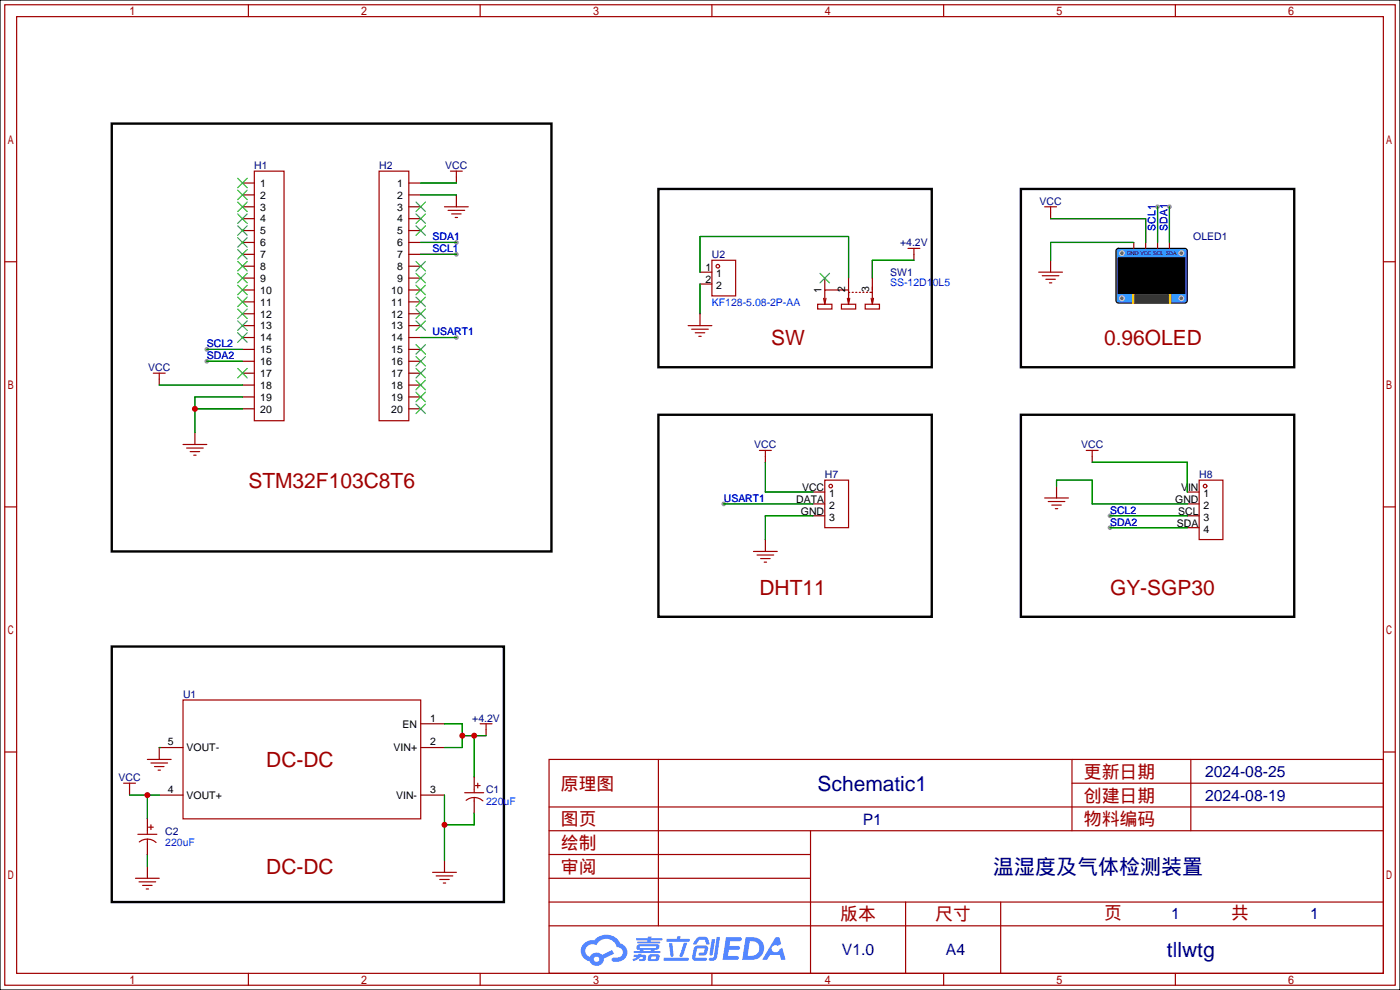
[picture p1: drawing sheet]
<svg xmlns="http://www.w3.org/2000/svg" width="299mm" height="212mm" viewBox="0 0 299 212" stroke-linecap="round" stroke-linejoin="round" font-family="sans-serif">
<path d="M0 0h299.2v211.6h-299.2z" fill="#fff" stroke="#000" stroke-width=".25"/>
<g fill="#999">
<circle cx="97.5" cy="72.1" r=".51"/>
<circle cx="154.7" cy="107.7" r=".51"/>
<circle cx="97.5" cy="54.4" r=".51"/>
<circle cx="97.5" cy="51.8" r=".51"/>
<circle cx="44.2" cy="74.7" r=".51"/>
<circle cx="44.2" cy="77.2" r=".51"/>
<circle cx="247.4" cy="44.2" r=".51"/>
<circle cx="249.9" cy="44.2" r=".51"/>
<circle cx="237.2" cy="110.2" r=".51"/>
<circle cx="237.2" cy="112.8" r=".51"/>
</g>
<g fill="none" stroke="#a10000" stroke-width=".25">
<path d="M1 1h297.2v209.6h-297.2zM3.6 3.6h292.1v204.4h-292.1zM53.1 1v2.6M102.6 1v2.6M152.1 1v2.6M201.7 1v2.6M251.2 1v2.6M1 55.9h2.6M295.7 55.9h2.5M1 108.3h2.6M295.7 108.3h2.5M1 160.7h2.6"/>
<path d="M117.3 162.3h178.4v45.7h-178.4zM117.3 177.5h178.4M117.3 172.5h178.4M140.7 162.3v35.6M173.2 177.5v30.5M229.1 162.3v15.2M229.1 167.4h66.6M254.5 162.3v15.2M295.7 160.7h2.5M117.3 182.6h55.9M117.3 197.9h178.4M117.3 192.8h178.4"/>
<path d="M117.3 187.7h55.9M193.5 192.8v15.2M213.9 192.8v15.2M53.1 208v2.6M102.6 208v2.6M152.1 208v2.6M201.7 208v2.6M251.2 208v2.6"/>
</g>
<g fill="#5487ff">
<path d="M155.2 200.3h2.6a.48 .48 0 0 1 .7 .4 .48 .48 0 0 1-.6 .4h-1.8l-.2 1.1h1.9a.43 .43 0 0 1 .4 .4 .43 .43 0 0 1-.5 .4h-1.9l-.2 1.3h1.7a.45 .45 0 0 1 .5 .2 .45 .45 0 0 1-.1 .6h-3.3z"/>
<path d="M165.7 200.3h.9l.4 1.5-.8 .3a.84 .84 0 0 0-1.2 .3 .84 .84 0 0 0 .4 1.1 .84 .84 0 0 0 1.1-.4l.1-.2 .6-.3 .7 2.5h-1l-.2-1h-2.1l-.6 1h-1.1z"/>
<path d="M152.1 200.8h.7l-.5 3.1a.36 .36 0 0 1-.3 .3 .36 .36 0 0 1-.4-.3z"/>
<path d="M153.2 200.2h.7l-.6 4.3a1.13 1.13 0 0 1-1.8 .6l.2-.4h.7l.2-.2z"/>
<path d="M148.9 200.6l.6-.4h1a.77 .77 0 0 1 .9 .5l.3 1-.2 .2h-.5l-.3-.9-.2-.2-1 .1-.7 1-.6-.1-.1-.2z"/>
<path d="M148.4 202.4l.6-.3h1.7a.81 .81 0 0 1 .7 .5 .81 .81 0 0 1-.2 .8 .81 .81 0 0 1-.9 .8h-.7a.32 .32 0 0 1-.3-.3 .32 .32 0 0 1 .4-.3h.7l.2-.9-1.6 .1-.4 1.8 2.2 .1a.32 .32 0 0 1 .3 .4 .32 .32 0 0 1-.4 .2h-2.2l-.5-.3-.1-.5z"/>
<path d="M141.9 204.7h5a.33 .33 0 0 1 .3 .3 .33 .33 0 0 1-.3 .3h-4.9l-.2-.1z"/>
<path d="M146.1 201.5h.8l-.7 2a.98 .98 0 0 1-.7 1.1l-.3-.3z"/>
<path d="M143 201.6h.7l.3 2.5a.34 .34 0 0 1-.3 .4 .34 .34 0 0 1-.4-.3z"/>
<path d="M142.5 200.7h2.1l.3-.6h.6l-.1 .6h1.7a.32 .32 0 0 1 .4 .3 .32 .32 0 0 1-.4 .3h-4.5l-.2-.2z"/>
<path d="M135.5 204.1h.9l.1-.3h.6v.3h.8a.82 .82 0 0 1-.5 1.3h-.8v-.4l.7-.1 .1-.3a.68 .68 0 0 0-1 .4l-1.1 .4-.1-.4 .9-.5h-.7z"/>
<path d="M136 200.5h2.4l.1-.3h.7v.3h2.2l.2 .3-.2 .2h-2.3v.2h1.8l.2 .3-.2 .1h-4.5l-.1-.4h2l.1-.2h-2.3l-.1-.2z"/>
<path d="M159.4 200.3l-.8 4.9h1.7a2.5 2.5 0 0 0 3-2.5 2.5 2.5 0 0 0-3.1-2.4zM160.3 201.1a1.61 1.61 0 0 1 2 1.5 1.61 1.61 0 0 1-1.8 1.7h-.7z"/>
<path d="M136.2 202a.55 .55 0 0 0-.2 .8 .55 .55 0 0 0 .7 .2l.1 .3h-1.3v.3l5.4 .1 .3-.2-.2-.2h-1.2l.2-.3a.7 .7 0 0 0 .8-.3 .7 .7 0 0 0 0-.8l-4.2-.1zM136.8 202.3l3.3-.1 .1 .1-.2 .3h-3.2zM137.5 203h1.7l-.2 .3h-1.4z"/>
<path d="M138.6 204.2a1.05 1.05 0 0 0 0 1.2 2.91 2.91 0 0 0 2.2-.2 .98 .98 0 0 0 0-1.2h-1.6zM139.2 204.5l.9-.1 .1 .4-.2 .2-.8-.1z"/>
<path d="M124.9 201.6a2.23 2.23 0 0 0-.7 2.3 2.23 2.23 0 0 0 1.8 1.6 1.58 1.58 0 0 0 1.8 .9 1.58 1.58 0 0 0 1.3-1.5l2.2-1.1-.5-.7-2.1 1a1.65 1.65 0 0 0-2.7 .4 1.45 1.45 0 0 1-.8-1.9 1.45 1.45 0 0 1 2-.7l.3 .1a2.3 2.3 0 0 1 2.3-1.3 2.3 2.3 0 0 1 2 1.7 1.12 1.12 0 0 1 1.3 1 1.12 1.12 0 0 1-1.1 1.2h-.7a.45 .45 0 0 0-.6 .4 .45 .45 0 0 0 .5 .5 2.21 2.21 0 0 0 2.2-.5 2.21 2.21 0 0 0 .5-2.3 2.13 2.13 0 0 0-1.3-1.1 3.3 3.3 0 0 0-5.6-.7l-1.1 .1zM127 205a.57 .57 0 0 1 1.1 0 .57 .57 0 0 1-1.1 0z"/>
</g>
<path d="M23.9 26.4h94v91.5h-94zM140.7 40.4h58.4v38.1h-58.4z" fill="none" stroke="#000" stroke-width=".51"/>
<path d="M54.4 36.6h6.3v53.3h-6.3zM81 36.6h6.4v53.3h-6.4z" fill="none" stroke="#a10000" stroke-width=".25"/>
<g fill="none" stroke="#870000" stroke-width=".25">
<path d="M51.8 39.1h2.6M87.4 39.1h2.5M51.8 41.7h2.6M51.8 44.2h2.6M51.8 46.7h2.6M51.8 49.3h2.6M51.8 51.8h2.6M51.8 54.4h2.6M51.8 56.9h2.6M51.8 59.4h2.6M87.4 41.7h2.5M87.4 44.2h2.5"/>
<path d="M87.4 46.7h2.5M87.4 49.3h2.5M87.4 51.8h2.5M87.4 54.4h2.5M87.4 56.9h2.5M87.4 59.4h2.5M51.8 62h2.6M51.8 64.5h2.6M51.8 67.1h2.6M51.8 69.6h2.6M51.8 72.1h2.6M51.8 74.7h2.6"/>
<path d="M51.8 77.2h2.6M51.8 79.8h2.6M87.4 62h2.5M87.4 64.5h2.5M87.4 67.1h2.5M87.4 69.6h2.5M87.4 72.1h2.5M87.4 74.7h2.5M87.4 77.2h2.5M87.4 79.8h2.5M51.8 82.3h2.6M51.8 84.8h2.6"/>
<path d="M51.8 87.4h2.6M87.4 82.3h2.5M87.4 84.8h2.5M87.4 87.4h2.5"/>
</g>
<g fill="none" stroke="#3c3" stroke-width=".25">
<path d="M50.8 38.1l2 2M52.8 38.1l-2 2M50.8 40.6l2 2.1M50.8 43.2l2 2M50.8 45.7l2 2.1M50.8 48.3l2 2M50.8 50.8l2 2M50.8 53.3l2 2.1M50.8 55.9l2 2M50.8 58.4l2 2.1M52.8 40.6l-2 2.1M52.8 43.2l-2 2"/>
<path d="M52.8 45.7l-2 2.1M52.8 48.3l-2 2M52.8 50.8l-2 2M52.8 53.3l-2 2.1M52.8 55.9l-2 2M52.8 58.4l-2 2.1M88.9 43.2l2 2M88.9 45.7l2 2.1M88.9 48.3l2 2M88.9 55.9l2 2M88.9 58.4l2 2.1M90.9 43.2l-2 2"/>
<path d="M90.9 45.7l-2 2.1M90.9 48.3l-2 2M90.9 55.9l-2 2M90.9 58.4l-2 2.1M50.8 61l2 2M50.8 63.5l2 2M50.8 66l2 2.1M50.8 68.6l2 2M50.8 71.1l2 2.1M50.8 78.7l2 2.1M52.8 61l-2 2M52.8 63.5l-2 2"/>
<path d="M52.8 66l-2 2.1M52.8 68.6l-2 2M52.8 71.1l-2 2.1M52.8 78.7l-2 2.1M88.9 61l2 2M88.9 63.5l2 2M88.9 66l2 2.1M88.9 68.6l2 2M88.9 73.7l2 2M88.9 76.2l2 2M88.9 78.7l2 2.1M90.9 61l-2 2"/>
<path d="M90.9 63.5l-2 2M90.9 66l-2 2.1M90.9 68.6l-2 2M90.9 73.7l-2 2M90.9 76.2l-2 2M90.9 78.7l-2 2.1M88.9 81.3l2 2M88.9 83.8l2 2.1M88.9 86.4l2 2M90.9 81.3l-2 2M90.9 83.8l-2 2.1M90.9 86.4l-2 2"/>
</g>
<path d="M242.6 62.7h7.3v2.1h-7.3z" fill="#21212e" stroke="#6e4717" stroke-width=".25"/>
<path d="M238.6 53.3l.4-.2 14.5 .1 .2 .4v10.9l-.5 .3-14.4-.1-.3-.4z" fill="#39f" stroke="#000" stroke-width=".25"/>
<g fill="#666" stroke="#ccc" stroke-width=".25">
<circle cx="252.5" cy="54.1" r=".51"/>
<circle cx="239.8" cy="54.1" r=".51"/>
<circle cx="239.8" cy="63.8" r=".51"/>
<circle cx="252.5" cy="63.8" r=".51"/>
</g>
<path d="M239 55.1h14.2v7.6h-14.2z" fill="#000" stroke="#000" stroke-width=".25"/>
<g fill="none" stroke="#870000" stroke-width=".25">
<path d="M97.5 37.8v1.3M97.5 41.7v2.5M149.6 58.2h2.5M176.3 59.4v2.6M181.4 59.4v2.6M186.4 59.4v2.6M195.3 54.4v1.2M224.5 45.5v1.2M224.5 55.6v2.6M242.3 51.8v1.3M244.9 51.8v1.3M247.4 51.8v1.3"/>
<path d="M249.9 51.8v1.3M149.6 60.7h2.5M149.6 67.1v2.5M34 81v1.3M41.7 92.5v2.5M163.6 97.5v1.3M233.4 97.5v1.3M163.6 115.3v2.6M173.7 105.2h2.6M173.7 107.7h2.6M173.7 110.2h2.6M225.8 103.9v2.5"/>
<path d="M253.7 105.2h2.6M253.7 107.7h2.6M253.7 110.2h2.6M253.7 112.8h2.6M39.1 159.8h-5.1v2.5M89.9 154.7h5.1M89.9 159.8h5.1M103.9 156v1.2M27.7 168.7v1.2M31.5 175v2.5M34 169.9h5.1M89.9 169.9h5.1"/>
<path d="M101.3 166.1v2.6M101.3 171.2v2.5M31.5 180.1v2.5M31.5 185.2v2.5M95 183.9v2.5"/>
</g>
<path d="M242.1 63h8.1v1.8h-8.1z" fill="#fc0" stroke="#fc0" stroke-width=".25"/>
<path d="M242.6 63h7.1v1.8h-7.1z" fill="#333" stroke="#333" stroke-width=".25"/>
<path d="M218.2 40.4h58.4v38.1h-58.4zM140.7 88.6h58.4v43.2h-58.4zM218.2 88.6h58.4v43.2h-58.4zM23.9 138.2h83.8v54.6h-83.8z" fill="none" stroke="#000" stroke-width=".51"/>
<g fill="none" stroke="#a10000" stroke-width=".25">
<path d="M96.3 36.6h2.5M97.5 36.6v1.2M95 44.2h5.1M95.8 45h3.5M96.5 45.7h2.1M97.3 46.5h.5M152.1 55.6h5.1v7.6h-5.1zM194.1 53.1h2.5M195.3 53.1v1.3M222 58.2h5.1M222.8 58.9h3.5M223.3 44.2h2.5"/>
<path d="M223.5 59.7h2.1M224.5 44.2v1.3M32.8 79.8h2.5M34 79.8v1.2M147.1 69.6h5M147.8 70.4h3.6M148.6 71.1h2M149.4 71.9h.5M174.8 65h3v1h-3zM176 63.8l.3 1.2M176.5 63.8l-.2 1.2M179.8 65h3.1v1h-3.1z"/>
<path d="M181.1 63.8l.3 1.2 .2-1.2M181.4 63.2v-1.2h-5.1v3M181.6 62.5h-.2v2M182.1 62.5h.3M182.9 62.5h.2M183.6 62.5h.3M184.4 62.5h.3M184.9 65h3.1v1h-3.1zM185.2 62.5h.2M185.9 62.5h.5v2M186.2 63.8l.2 1.2 .3-1.2M186.4 61.3v1.3"/>
<path d="M224.3 60.5h.5M39.1 95h5.1M39.9 95.8h3.5M40.6 96.5h2.1M41.4 97.3h.5M162.3 96.3h2.5M163.6 96.3v1.2M232.2 96.3h2.5M233.4 96.3v1.2M161 117.9h5.1M161.8 118.6h3.6M162.6 119.4h2"/>
<path d="M176.3 102.6h5.1v10.2h-5.1zM223.3 106.4h5M224 107.2h3.6M224.8 107.9h2M225.6 108.7h.5M256.3 102.6h5.1v12.7h-5.1zM163.3 120.1h.5M39.1 149.6h50.8v25.4h-50.8zM102.6 154.7h2.6M103.9 154.7v1.3M26.4 167.4h2.6M27.7 167.4v1.3"/>
<path d="M29.5 178.3h4M29.8 179.9a2.74 2.74 0 0 1 3.6 .2M31.5 162.3h5.1M31.5 177.5v.8M31.5 179.3v.8M31.7 176.8h1.1M32.3 163.1h3.5M32.3 176.3v1M33 163.8h2.1M33.8 164.6h.5M99.3 169.4h4.1M99.6 171a2.74 2.74 0 0 1 3.6 .2"/>
<path d="M101.3 168.7v.7M101.3 170.4v.8M101.6 167.9h1M102.1 167.4v1M29 187.7h5M29.7 188.5h3.6M30.5 189.2h2M31.2 190h.5M92.5 186.4h5M93.2 187.2h3.6M94 188h2M94.7 188.7h.5"/>
<circle cx="153.4" cy="56.9" r=".38"/>
<circle cx="177.5" cy="103.9" r=".38"/>
<circle cx="257.6" cy="103.9" r=".38"/>
</g>
<g fill="none" stroke="#008700" stroke-width=".25">
<path d="M89.9 39.1h7.6M89.9 41.7h7.6M89.9 51.8h7.6M89.9 54.4h7.6M149.6 58.2v-7.7h31.8v8.9M195.3 55.6h-8.9v3.8M224.5 46.7h20.4v5.1M242.3 51.8h-17.8v3.8M247.4 44.2v7.6M249.9 44.2v7.6M44.2 74.7h7.6M44.2 77.2h7.6"/>
<path d="M89.9 72.1h7.6M149.6 60.7v6.4M34 82.3h17.8M41.7 87.4h10.1M51.8 84.8h-10.1v7.7M163.6 98.8v6.4h10.1M233.4 98.8h20.3v6.4M154.7 107.7h19M173.7 110.2h-10.1v5.1M225.8 103.9v-1.3h7.6v5.1h20.3M237.2 110.2h16.5M237.2 112.8h16.5"/>
<path d="M34 159.8h.1M95 154.7h3.8v5.1h-3.8M98.8 157.2h5.1M101.3 157.2v8.9M27.7 169.9h6.3M31.5 169.9v5.1M95 169.9v14M101.3 173.7v2.6h-6.3M31.5 182.6v2.6"/>
</g>
<path d="M175.3 58.4l2 2.1M177.3 58.4l-2 2.1" fill="none" stroke="#3c3" stroke-width=".25"/>
<g fill="#c00">
<circle cx="95" cy="176.3" r=".63"/>
<circle cx="31.5" cy="169.9" r=".63"/>
<circle cx="41.7" cy="87.4" r=".63"/>
<circle cx="101.3" cy="157.2" r=".63"/>
<circle cx="98.8" cy="157.2" r=".63"/>
</g>
<g font-size="4.5" fill="#a00000">
<text x="164.8" y="73.8">SW</text>
<text x="236" y="73.8">0.96OLED</text>
<text x="53.1" y="104.3">STM32F103C8T6</text>
<text x="162.3" y="127.1">DHT11</text>
<text x="237.2" y="127.1">GY-SGP30</text>
<text x="56.9" y="163.9">DC-DC</text>
<text x="56.9" y="186.8">DC-DC</text>
</g>
<g font-size="4.5" fill="#000080">
<text x="174.7" y="169">Schematic1</text>
<text x="212.3" y="186.8">温湿度及气体检测装置</text>
<text x="249.4" y="204.6">tllwtg</text>
</g>
<g font-size="3.8" fill="#a00000">
<text x="231.6" y="166.2">更新日期</text>
<text x="119.9" y="168.8">原理图</text>
<text x="231.6" y="171.3">创建日期</text>
<text x="119.9" y="176.4">图页</text>
<text x="231.6" y="176.4">物料编码</text>
<text x="119.9" y="181.5">绘制</text>
<text x="119.9" y="186.6">审阅</text>
<text x="179.6" y="196.7">版本</text>
<text x="199.9" y="196.7">尺寸</text>
<text x="236" y="196.5">页</text>
<text x="263.1" y="196.5">共</text>
</g>
<g font-size="3.4" fill="#000080">
<text x="257.6" y="166.1">2024-08-25</text>
<text x="257.6" y="171.2">2024-08-19</text>
<text x="184.4" y="176.2">P1</text>
<text x="250.3" y="196.3">1</text>
<text x="280" y="196.3">1</text>
<text x="179.9" y="204.2">V1.0</text>
<text x="202.2" y="204.2">A4</text>
</g>
<g font-size="2.2" fill="#000080">
<text x="54.4" y="36.1">H1</text>
<text x="81" y="36.1">H2</text>
<text x="95.2" y="36.1">VCC</text>
<text x="222.2" y="43.7">VCC</text>
<text x="192.4" y="52.6">+4.2V</text>
<text x="255" y="51.4">OLED1</text>
<text x="152.1" y="55.2">U2</text>
<text x="190.2" y="59">SW1</text>
<text x="31.7" y="79.3">VCC</text>
<text x="161.2" y="95.8">VCC</text>
<text x="231.1" y="95.8">VCC</text>
<text x="176.3" y="102.2">H7</text>
<text x="256.3" y="102.2">H8</text>
<text x="39.1" y="149.2">U1</text>
<text x="100.9" y="154.2">+4.2V</text>
<text x="25.3" y="166.9">VCC</text>
<text x="103.9" y="169.5">C1</text>
<text x="35.3" y="178.4">C2</text>
</g>
<g font-size="2.2">
<text x="55.6" y="39.9">1</text>
<text x="84.9" y="39.9">1</text>
<text x="55.6" y="42.5">2</text>
<text x="55.6" y="45">3</text>
<text x="55.6" y="47.5">4</text>
<text x="84.9" y="42.5">2</text>
<text x="84.9" y="45">3</text>
<text x="84.9" y="47.5">4</text>
<text x="55.6" y="50.1">5</text>
<text x="55.6" y="52.6">6</text>
<text x="84.9" y="50.1">5</text>
<text x="84.9" y="52.6">6</text>
<text x="55.6" y="55.2">7</text>
<text x="55.6" y="57.7">8</text>
<text x="84.9" y="55.2">7</text>
<text x="84.9" y="57.7">8</text>
<text x="150.8" y="58">1</text>
<text x="153.1" y="59.2">1</text>
<text x="55.6" y="60.2">9</text>
<text x="55.6" y="62.8">10</text>
<text x="55.6" y="65.3">11</text>
<text x="83.6" y="62.8">10</text>
<text x="83.6" y="65.3">11</text>
<text x="84.9" y="60.2">9</text>
<text x="150.8" y="60.5">2</text>
<text x="153.1" y="61.8">2</text>
<text x="175.6" y="62.7" transform="rotate(-90 175.6 62.7)">1</text>
<text x="180.7" y="62.5" transform="rotate(-90 180.7 62.5)">2</text>
<text x="185.7" y="62.5" transform="rotate(-90 185.7 62.5)">3</text>
<text x="55.6" y="67.9">12</text>
<text x="55.6" y="70.4">13</text>
<text x="83.6" y="67.9">12</text>
<text x="83.6" y="70.4">13</text>
<text x="55.6" y="72.9">14</text>
<text x="55.6" y="75.5">15</text>
<text x="83.6" y="72.9">14</text>
<text x="83.6" y="75.5">15</text>
<text x="55.6" y="78">16</text>
<text x="55.6" y="80.6">17</text>
<text x="55.6" y="83.1">18</text>
<text x="83.6" y="78">16</text>
<text x="83.6" y="80.6">17</text>
<text x="83.6" y="83.1">18</text>
<text x="55.6" y="85.6">19</text>
<text x="55.6" y="88.2">20</text>
<text x="83.6" y="85.6">19</text>
<text x="83.6" y="88.2">20</text>
<text x="170.2" y="107.5">DATA</text>
<text x="171.4" y="104.9">VCC</text>
<text x="177.2" y="106.2">1</text>
<text x="251.2" y="107.5">GND</text>
<text x="252.4" y="104.9">VIN</text>
<text x="257.2" y="106.2">1</text>
<text x="171.2" y="110">GND</text>
<text x="177.2" y="108.8">2</text>
<text x="177.2" y="111.3">3</text>
<text x="251.6" y="112.6">SDA</text>
<text x="251.8" y="110">SCL</text>
<text x="257.2" y="108.8">2</text>
<text x="257.2" y="111.3">3</text>
<text x="257.2" y="113.8">4</text>
<text x="86" y="155.5">EN</text>
<text x="91.9" y="154.2">1</text>
<text x="35.8" y="159.3">5</text>
<text x="39.9" y="160.6">VOUT-</text>
<text x="84.1" y="160.6">VIN+</text>
<text x="91.9" y="159.3">2</text>
<text x="35.8" y="169.5">4</text>
<text x="39.9" y="170.7">VOUT+</text>
<text x="84.7" y="170.7">VIN-</text>
<text x="91.9" y="169.5">3</text>
</g>
<g font-size="2.2" fill="#00f">
<text x="92.5" y="53.9">SCL1</text>
<text x="92.5" y="51.4">SDA1</text>
<text x="246.9" y="49.3" transform="rotate(-90 246.9 49.3)">SCL1</text>
<text x="249.5" y="49.3" transform="rotate(-90 249.5 49.3)">SDA1</text>
<text x="152.1" y="65.3">KF128-5.08-2P-AA</text>
<text x="190.2" y="61">SS-12D10L5</text>
<text x="92.5" y="71.7">USART1</text>
<text x="44.2" y="74.2">SCL2</text>
<text x="44.2" y="76.8">SDA2</text>
<text x="154.7" y="107.2">USART1</text>
<text x="237.2" y="109.8">SCL2</text>
<text x="237.2" y="112.3">SDA2</text>
<text x="103.9" y="172">220uF</text>
<text x="35.3" y="180.9">220uF</text>
</g>
<text font-size="1.1" x="240.8" y="54.5">GND VCC SCL SDA</text>
</svg>
